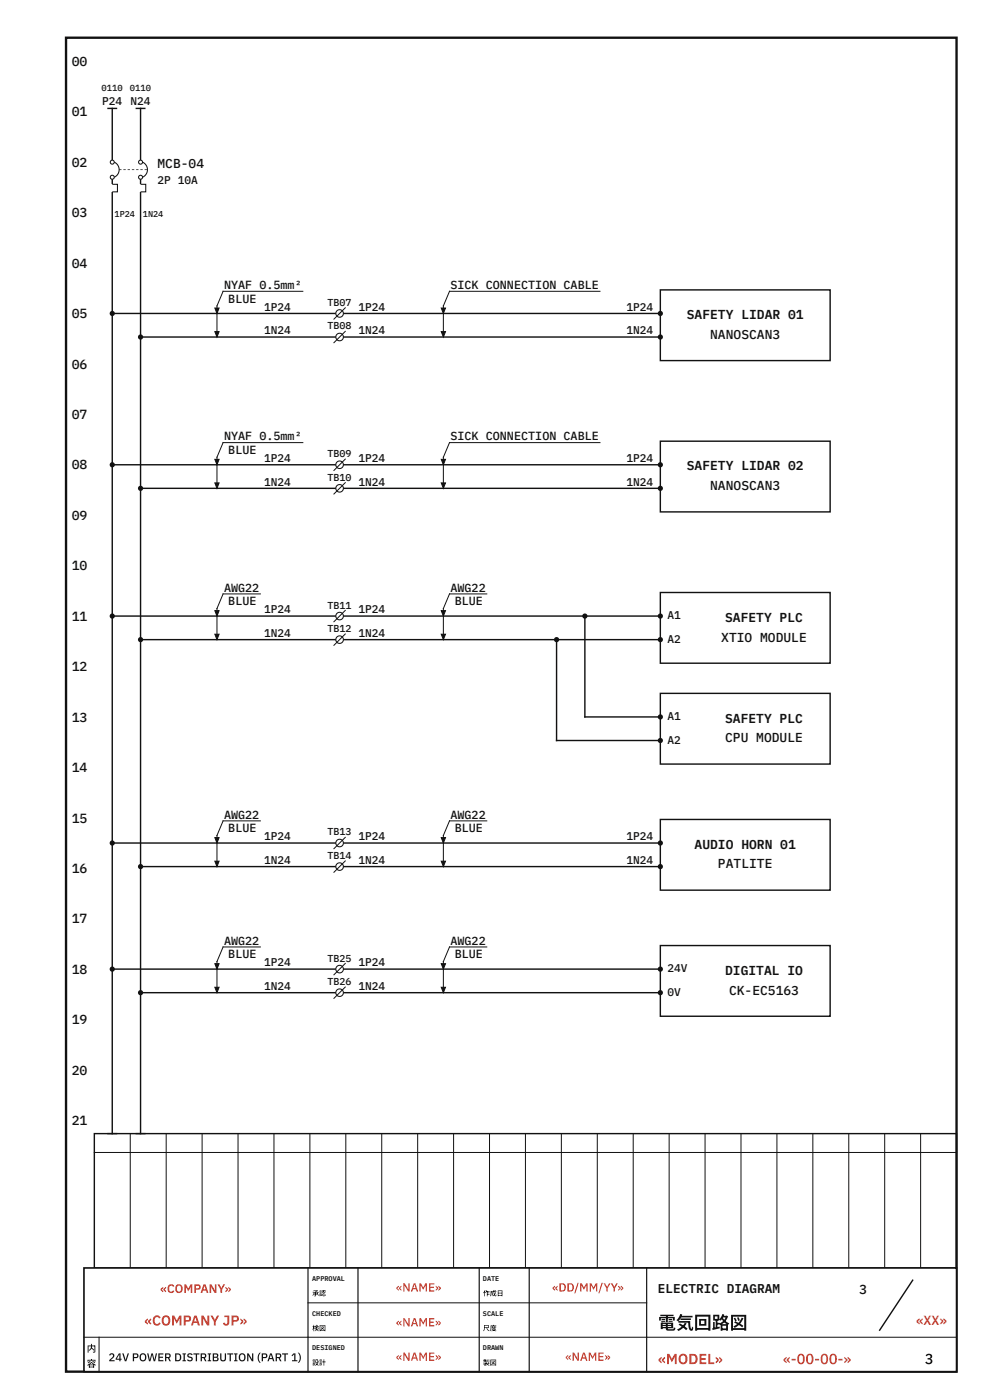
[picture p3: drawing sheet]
<svg xmlns="http://www.w3.org/2000/svg" width="210mm" height="297mm" viewBox="0 0 210 297" stroke-linecap="round" stroke-linejoin="round" font-family="sans-serif">
<path d="M14 8h188.8v283h-188.8z" fill="none" stroke="#111" stroke-width=".5"/>
<path d="M20 240.5h182.8v28.5h-182.8z" fill="none" stroke="#111" stroke-width=".3"/>
<g fill="none" stroke="#111" stroke-width=".21">
<path d="M20 244.5h182.8M27.6 240.5v28.5M35.2 240.5v28.5M42.8 240.5v28.5M50.5 240.5v28.5M58.1 240.5v28.5M65.7 240.5v28.5M73.3 240.5v28.5M80.9 240.5v28.5M88.5 240.5v28.5M96.2 240.5v28.5M103.8 240.5v28.5"/>
<path d="M111.4 240.5v28.5M119 240.5v28.5M126.6 240.5v28.5M134.2 240.5v28.5M141.9 240.5v28.5M149.5 240.5v28.5M157.1 240.5v28.5M164.7 240.5v28.5M172.3 240.5v28.5M179.9 240.5v28.5M187.6 240.5v28.5M195.2 240.5v28.5"/>
</g>
<path d="M17.8 269h185v22h-185z" fill="#fff"/>
<path d="M17.8 269h185v22h-185z" fill="none" stroke="#111" stroke-width=".35"/>
<path d="M65.3 269v22M75.9 269v22M101.6 269v22M112.2 269v22M137.1 269v22" fill="none" stroke="#111" stroke-width=".25"/>
<path d="M65.3 276.4h71.8M17.8 283.7h185M21 283.7v7.3" fill="none" stroke="#111" stroke-width=".21"/>
<path d="M22.9 23h1.8M23.8 23v217.5M28.9 23h1.8M29.8 23v217.5M23.8 66.5h116.2M22.9 240.5h1.8M28.9 240.5h1.8M193.5 271.6l-7 10.6" fill="none" stroke="#111" stroke-width=".3"/>
<circle cx="23.8" cy="66.5" r=".55" fill="#111"/>
<path d="M29.8 71.5h110.2" fill="none" stroke="#111" stroke-width=".3"/>
<circle cx="29.8" cy="71.5" r=".55" fill="#111"/>
<path d="M140 61.5h36v15h-36z" fill="#fff"/>
<path d="M140 61.5h36v15h-36z" fill="none" stroke="#111" stroke-width=".3"/>
<g fill="#111">
<circle cx="140" cy="66.5" r=".55"/>
<circle cx="140" cy="71.5" r=".55"/>
</g>
<path d="M23.8 98.6h116.2" fill="none" stroke="#111" stroke-width=".3"/>
<circle cx="23.8" cy="98.6" r=".55" fill="#111"/>
<path d="M29.8 103.6h110.2" fill="none" stroke="#111" stroke-width=".3"/>
<circle cx="29.8" cy="103.6" r=".55" fill="#111"/>
<path d="M140 93.6h36v15h-36z" fill="#fff"/>
<path d="M140 93.6h36v15h-36z" fill="none" stroke="#111" stroke-width=".3"/>
<g fill="#111">
<circle cx="140" cy="98.6" r=".55"/>
<circle cx="140" cy="103.6" r=".55"/>
</g>
<path d="M23.8 130.7h116.2" fill="none" stroke="#111" stroke-width=".3"/>
<circle cx="23.8" cy="130.7" r=".55" fill="#111"/>
<path d="M29.8 135.7h110.2" fill="none" stroke="#111" stroke-width=".3"/>
<circle cx="29.8" cy="135.7" r=".55" fill="#111"/>
<path d="M140 125.7h36v15h-36z" fill="#fff"/>
<path d="M140 125.7h36v15h-36z" fill="none" stroke="#111" stroke-width=".3"/>
<g fill="#111">
<circle cx="140" cy="130.7" r=".55"/>
<circle cx="140" cy="135.7" r=".55"/>
</g>
<path d="M23.8 178.8h116.2" fill="none" stroke="#111" stroke-width=".3"/>
<circle cx="23.8" cy="178.8" r=".55" fill="#111"/>
<path d="M29.8 183.8h110.2" fill="none" stroke="#111" stroke-width=".3"/>
<circle cx="29.8" cy="183.8" r=".55" fill="#111"/>
<path d="M140 173.8h36v15h-36z" fill="#fff"/>
<path d="M140 173.8h36v15h-36z" fill="none" stroke="#111" stroke-width=".3"/>
<g fill="#111">
<circle cx="140" cy="178.8" r=".55"/>
<circle cx="140" cy="183.8" r=".55"/>
</g>
<path d="M23.8 205.6h116.2" fill="none" stroke="#111" stroke-width=".3"/>
<circle cx="23.8" cy="205.6" r=".55" fill="#111"/>
<path d="M29.8 210.6h110.2" fill="none" stroke="#111" stroke-width=".3"/>
<circle cx="29.8" cy="210.6" r=".55" fill="#111"/>
<path d="M140 200.6h36v15h-36z" fill="#fff"/>
<path d="M140 200.6h36v15h-36z" fill="none" stroke="#111" stroke-width=".3"/>
<g fill="#111">
<circle cx="140" cy="205.6" r=".55"/>
<circle cx="140" cy="210.6" r=".55"/>
</g>
<path d="M124 130.7v21.4" fill="none" stroke="#111" stroke-width=".3"/>
<circle cx="124" cy="130.7" r=".55" fill="#111"/>
<path d="M118 135.7v21.4" fill="none" stroke="#111" stroke-width=".3"/>
<circle cx="118" cy="135.7" r=".55" fill="#111"/>
<path d="M118 157.1h22M124 152.1h16" fill="none" stroke="#111" stroke-width=".3"/>
<path d="M140 147.1h36v15h-36z" fill="#fff"/>
<path d="M140 147.1h36v15h-36z" fill="none" stroke="#111" stroke-width=".3"/>
<g fill="#111">
<circle cx="140" cy="152.1" r=".55"/>
<circle cx="140" cy="157.1" r=".55"/>
</g>
<g fill="#fff">
<path d="M23.3 34h1v4h-1z"/>
<circle cx="23.8" cy="34.4" r=".42"/>
</g>
<circle cx="23.8" cy="34.4" r=".42" fill="none" stroke="#111" stroke-width=".22"/>
<circle cx="23.8" cy="37.6" r=".42" fill="#fff"/>
<g fill="none" stroke="#111" stroke-width=".22">
<path d="M24.2 34.4a1.75 1.75 0 0 1 1.1 1.6 1.75 1.75 0 0 1-1.1 1.6"/>
<circle cx="23.8" cy="37.6" r=".42"/>
</g>
<path d="M23.4 39.1h.8v1.6h-.8z" fill="#fff"/>
<path d="M23.8 39.1h1.1v1.6h-1.1" fill="none" stroke="#111" stroke-width=".22"/>
<g fill="#fff">
<path d="M29.3 34h1v4h-1z"/>
<circle cx="29.8" cy="34.4" r=".42"/>
</g>
<circle cx="29.8" cy="34.4" r=".42" fill="none" stroke="#111" stroke-width=".22"/>
<circle cx="29.8" cy="37.6" r=".42" fill="#fff"/>
<g fill="none" stroke="#111" stroke-width=".22">
<path d="M30.2 34.4a1.75 1.75 0 0 1 1.1 1.6 1.75 1.75 0 0 1-1.1 1.6"/>
<circle cx="29.8" cy="37.6" r=".42"/>
</g>
<path d="M29.4 39.1h.8v1.6h-.8z" fill="#fff"/>
<path d="M29.8 39.1h1.1v1.6h-1.1" fill="none" stroke="#111" stroke-width=".22"/>
<path d="M25.3 35.9h.5v.2h-.5zM26.2 35.9h.5v.2h-.5zM27.1 35.9h.5v.2h-.5zM28 35.9h.5v.2h-.5zM28.9 35.9h.5v.2h-.5zM29.8 35.9h.5v.2h-.5zM30.7 35.9h.5v.2h-.5z" fill="#111"/>
<path d="M46 64.9v5.7" fill="none" stroke="#111" stroke-width=".21"/>
<path d="M45.5 65.4h.9l-.4 1.1z" fill="#111"/>
<path d="M45.5 65.4h.9l-.4 1.1z" fill="none" stroke="#111" stroke-width=".21"/>
<path d="M45.5 70.4h.9l-.4 1.1z" fill="#111"/>
<path d="M45.5 70.4h.9l-.4 1.1zM64.2 61.8h-16.9l-1.3 3.1M94 64.9v5.7" fill="none" stroke="#111" stroke-width=".21"/>
<path d="M93.5 65.4h.9l-.4 1.1z" fill="#111"/>
<path d="M93.5 65.4h.9l-.4 1.1z" fill="none" stroke="#111" stroke-width=".21"/>
<path d="M93.5 70.4h.9l-.4 1.1z" fill="#111"/>
<path d="M93.5 70.4h.9l-.4 1.1zM127.2 61.8h-31.9l-1.3 3.1" fill="none" stroke="#111" stroke-width=".21"/>
<circle cx="72" cy="66.5" r=".8" fill="#fff"/>
<circle cx="72" cy="66.5" r=".8" fill="none" stroke="#111" stroke-width=".22"/>
<path d="M73.2 65.3l-2.4 2.4" fill="none" stroke="#111" stroke-width=".21"/>
<circle cx="72" cy="71.5" r=".8" fill="#fff"/>
<circle cx="72" cy="71.5" r=".8" fill="none" stroke="#111" stroke-width=".22"/>
<path d="M73.2 70.3l-2.4 2.4M46 97v5.7" fill="none" stroke="#111" stroke-width=".21"/>
<path d="M45.5 97.5h.9l-.4 1.1z" fill="#111"/>
<path d="M45.5 97.5h.9l-.4 1.1z" fill="none" stroke="#111" stroke-width=".21"/>
<path d="M45.5 102.5h.9l-.4 1.1z" fill="#111"/>
<path d="M64.2 93.9h-16.9l-1.3 3.1M94 97v5.7M45.5 102.5h.9l-.4 1.1z" fill="none" stroke="#111" stroke-width=".21"/>
<path d="M93.5 97.5h.9l-.4 1.1z" fill="#111"/>
<path d="M93.5 97.5h.9l-.4 1.1z" fill="none" stroke="#111" stroke-width=".21"/>
<path d="M93.5 102.5h.9l-.4 1.1z" fill="#111"/>
<path d="M127.2 93.9h-31.9l-1.3 3.1M93.5 102.5h.9l-.4 1.1z" fill="none" stroke="#111" stroke-width=".21"/>
<circle cx="72" cy="98.6" r=".8" fill="#fff"/>
<circle cx="72" cy="98.6" r=".8" fill="none" stroke="#111" stroke-width=".22"/>
<path d="M73.2 97.4l-2.4 2.4" fill="none" stroke="#111" stroke-width=".21"/>
<circle cx="72" cy="103.6" r=".8" fill="#fff"/>
<circle cx="72" cy="103.6" r=".8" fill="none" stroke="#111" stroke-width=".22"/>
<path d="M73.2 102.4l-2.4 2.4M46 129.1v5.7" fill="none" stroke="#111" stroke-width=".21"/>
<path d="M45.5 129.5h.9l-.4 1.2z" fill="#111"/>
<path d="M45.5 129.5h.9l-.4 1.2z" fill="none" stroke="#111" stroke-width=".21"/>
<path d="M45.5 134.5h.9l-.4 1.2z" fill="#111"/>
<path d="M45.5 134.5h.9l-.4 1.2zM55.2 126h-7.9l-1.3 3.1M94 129.1v5.7" fill="none" stroke="#111" stroke-width=".21"/>
<path d="M93.5 129.5h.9l-.4 1.2z" fill="#111"/>
<path d="M93.5 129.5h.9l-.4 1.2z" fill="none" stroke="#111" stroke-width=".21"/>
<path d="M93.5 134.5h.9l-.4 1.2z" fill="#111"/>
<path d="M93.5 134.5h.9l-.4 1.2zM103.2 126h-7.9l-1.3 3.1" fill="none" stroke="#111" stroke-width=".21"/>
<circle cx="72" cy="130.7" r=".8" fill="#fff"/>
<circle cx="72" cy="130.7" r=".8" fill="none" stroke="#111" stroke-width=".22"/>
<path d="M73.2 129.5l-2.4 2.4" fill="none" stroke="#111" stroke-width=".21"/>
<circle cx="72" cy="135.7" r=".8" fill="#fff"/>
<circle cx="72" cy="135.7" r=".8" fill="none" stroke="#111" stroke-width=".22"/>
<path d="M73.2 134.5l-2.4 2.4M46 177.2v5.7" fill="none" stroke="#111" stroke-width=".21"/>
<path d="M45.5 177.7h.9l-.4 1.1z" fill="#111"/>
<path d="M45.5 177.7h.9l-.4 1.1z" fill="none" stroke="#111" stroke-width=".21"/>
<path d="M45.5 182.7h.9l-.4 1.1z" fill="#111"/>
<path d="M55.2 174.1h-7.9l-1.3 3.1M94 177.2v5.7M45.5 182.7h.9l-.4 1.1z" fill="none" stroke="#111" stroke-width=".21"/>
<path d="M93.5 177.7h.9l-.4 1.1z" fill="#111"/>
<path d="M93.5 177.7h.9l-.4 1.1z" fill="none" stroke="#111" stroke-width=".21"/>
<path d="M93.5 182.7h.9l-.4 1.1z" fill="#111"/>
<path d="M103.2 174.1h-7.9l-1.3 3.1M93.5 182.7h.9l-.4 1.1z" fill="none" stroke="#111" stroke-width=".21"/>
<circle cx="72" cy="178.8" r=".8" fill="#fff"/>
<circle cx="72" cy="178.8" r=".8" fill="none" stroke="#111" stroke-width=".22"/>
<path d="M73.2 177.6l-2.4 2.4" fill="none" stroke="#111" stroke-width=".21"/>
<circle cx="72" cy="183.8" r=".8" fill="#fff"/>
<circle cx="72" cy="183.8" r=".8" fill="none" stroke="#111" stroke-width=".22"/>
<path d="M73.2 182.6l-2.4 2.4M46 204v5.7" fill="none" stroke="#111" stroke-width=".21"/>
<path d="M45.5 204.4h.9l-.4 1.2z" fill="#111"/>
<path d="M45.5 204.4h.9l-.4 1.2z" fill="none" stroke="#111" stroke-width=".21"/>
<path d="M45.5 209.4h.9l-.4 1.2z" fill="#111"/>
<path d="M45.5 209.4h.9l-.4 1.2zM55.2 200.9h-7.9l-1.3 3.1M94 204v5.7" fill="none" stroke="#111" stroke-width=".21"/>
<path d="M93.5 204.4h.9l-.4 1.2z" fill="#111"/>
<path d="M93.5 204.4h.9l-.4 1.2z" fill="none" stroke="#111" stroke-width=".21"/>
<path d="M93.5 209.4h.9l-.4 1.2z" fill="#111"/>
<path d="M93.5 209.4h.9l-.4 1.2zM103.2 200.9h-7.9l-1.3 3.1" fill="none" stroke="#111" stroke-width=".21"/>
<circle cx="72" cy="205.6" r=".8" fill="#fff"/>
<circle cx="72" cy="205.6" r=".8" fill="none" stroke="#111" stroke-width=".22"/>
<path d="M73.2 204.4l-2.4 2.4" fill="none" stroke="#111" stroke-width=".21"/>
<circle cx="72" cy="210.6" r=".8" fill="#fff"/>
<circle cx="72" cy="210.6" r=".8" fill="none" stroke="#111" stroke-width=".22"/>
<path d="M73.2 209.4l-2.4 2.4" fill="none" stroke="#111" stroke-width=".21"/>
<text font-size="3.8" fill="#111" x="139.5" y="282">電気回路図</text>
<g font-size="3.1" fill="#c0392b">
<text x="139.5" y="289.4">«MODEL»</text>
<text x="166" y="289.4">«-00-00-»</text>
</g>
<text font-size="3.1" fill="#111" x="196.1" y="289.4">3</text>
<text font-size="3" fill="#c0392b" x="30.6" y="281.2">«COMPANY JP»</text>
<g font-size="2.8" fill="#111">
<text x="15.2" y="14">00</text>
<text x="15.2" y="24.7">01</text>
<text x="15.2" y="35.4">02</text>
<text x="15.2" y="46.1">03</text>
<text x="15.2" y="56.8">04</text>
<text x="15.2" y="67.5">05</text>
<text x="15.2" y="78.2">06</text>
<text x="15.2" y="88.9">07</text>
<text x="15.2" y="99.6">08</text>
<text x="15.2" y="110.3">09</text>
<text x="15.2" y="121">10</text>
<text x="15.2" y="131.7">11</text>
<text x="15.2" y="142.4">12</text>
<text x="15.2" y="153.1">13</text>
<text x="15.2" y="163.8">14</text>
<text x="15.2" y="174.5">15</text>
<text x="15.2" y="185.2">16</text>
<text x="15.2" y="195.9">17</text>
<text x="15.2" y="206.6">18</text>
<text x="15.2" y="217.3">19</text>
<text x="15.2" y="228">20</text>
<text x="15.2" y="238.7">21</text>
<text x="182.2" y="274.6">3</text>
</g>
<text font-size="2.8" fill="#c0392b" x="194.1" y="281">«XX»</text>
<g font-size="2.7" fill="#111">
<text x="33.4" y="35.6">MCB-04</text>
<text x="145.6" y="67.7">SAFETY LIDAR 01</text>
<text x="150.6" y="71.9">NANOSCAN3</text>
<text x="145.6" y="99.8">SAFETY LIDAR 02</text>
<text x="150.6" y="104">NANOSCAN3</text>
<text x="153.7" y="131.9">SAFETY PLC</text>
<text x="152.9" y="136.1">XTIO MODULE</text>
<text x="153.7" y="153.3">SAFETY PLC</text>
<text x="153.7" y="157.5">CPU MODULE</text>
<text x="147.3" y="180">AUDIO HORN 01</text>
<text x="152.2" y="184.2">PATLITE</text>
<text x="153.7" y="206.8">DIGITAL IO</text>
<text x="154.6" y="211">CK-EC5163</text>
<text x="139.5" y="274.3">ELECTRIC DIAGRAM</text>
</g>
<text font-size="2.6" fill="#c0392b" x="34" y="274.3">«COMPANY»</text>
<g font-size="2.5" fill="#111">
<text x="47.5" y="61.3">NYAF 0.5mm²</text>
<text x="48.4" y="64.2">BLUE</text>
<text x="95.5" y="61.3">SICK CONNECTION CABLE</text>
<text x="47.5" y="93.4">NYAF 0.5mm²</text>
<text x="95.5" y="93.4">SICK CONNECTION CABLE</text>
<text x="48.4" y="96.3">BLUE</text>
<text x="47.5" y="125.5">AWG22</text>
<text x="95.5" y="125.5">AWG22</text>
<text x="48.4" y="128.4">BLUE</text>
<text x="96.4" y="128.4">BLUE</text>
<text x="47.5" y="173.6">AWG22</text>
<text x="95.5" y="173.6">AWG22</text>
<text x="48.4" y="176.5">BLUE</text>
<text x="96.4" y="176.5">BLUE</text>
<text x="47.5" y="200.4">AWG22</text>
<text x="48.4" y="203.3">BLUE</text>
<text x="95.5" y="200.4">AWG22</text>
<text x="96.4" y="203.3">BLUE</text>
</g>
<g font-size="2.5" fill="#c0392b">
<text x="83.9" y="274">«NAME»</text>
<text x="117.1" y="274">«DD/MM/YY»</text>
<text x="83.9" y="281.4">«NAME»</text>
<text x="83.9" y="288.7">«NAME»</text>
<text x="119.8" y="288.7">«NAME»</text>
</g>
<g font-size="2.4" fill="#111">
<text x="21.7" y="22.2">P24</text>
<text x="27.7" y="22.2">N24</text>
<text x="33.4" y="39">2P 10A</text>
<text x="56" y="65.9">1P24</text>
<text x="76" y="65.9">1P24</text>
<text x="132.8" y="65.9">1P24</text>
<text x="56" y="70.9">1N24</text>
<text x="76" y="70.9">1N24</text>
<text x="132.8" y="70.9">1N24</text>
<text x="56" y="98">1P24</text>
<text x="76" y="98">1P24</text>
<text x="132.8" y="98">1P24</text>
<text x="56" y="103">1N24</text>
<text x="76" y="103">1N24</text>
<text x="132.8" y="103">1N24</text>
<text x="56" y="130.1">1P24</text>
<text x="76" y="130.1">1P24</text>
<text x="141.5" y="131.4">A1</text>
<text x="56" y="135.1">1N24</text>
<text x="76" y="135.1">1N24</text>
<text x="141.5" y="136.4">A2</text>
<text x="141.5" y="152.8">A1</text>
<text x="141.5" y="157.8">A2</text>
<text x="56" y="178.2">1P24</text>
<text x="76" y="178.2">1P24</text>
<text x="132.8" y="178.2">1P24</text>
<text x="56" y="183.2">1N24</text>
<text x="76" y="183.2">1N24</text>
<text x="132.8" y="183.2">1N24</text>
<text x="56" y="205">1P24</text>
<text x="56" y="210">1N24</text>
<text x="76" y="205">1P24</text>
<text x="76" y="210">1N24</text>
<text x="141.5" y="206.3">24V</text>
<text x="141.5" y="211.3">0V</text>
<text x="23" y="288.8">24V POWER DISTRIBUTION (PART 1)</text>
</g>
<g font-size="2.1" fill="#111">
<text x="69.4" y="64.9">TB07</text>
<text x="69.4" y="69.9">TB08</text>
<text x="69.4" y="97">TB09</text>
<text x="69.4" y="102">TB10</text>
<text x="69.4" y="129.1">TB11</text>
<text x="69.4" y="134.1">TB12</text>
<text x="69.4" y="177.2">TB13</text>
<text x="69.4" y="182.2">TB14</text>
<text x="69.4" y="204">TB25</text>
<text x="69.4" y="209">TB26</text>
</g>
<g font-size="2" fill="#111">
<text x="18.4" y="286.8">内</text>
<text x="18.4" y="290">容</text>
</g>
<g font-size="1.9" fill="#111">
<text x="21.5" y="19.4">0110</text>
<text x="27.5" y="19.4">0110</text>
</g>
<g font-size="1.8" fill="#111">
<text x="24.3" y="46.1">1P24</text>
<text x="30.3" y="46.1">1N24</text>
</g>
<g font-size="1.4" fill="#111">
<text x="66.2" y="271.8">APPROVAL</text>
<text x="66.2" y="274.9">承認</text>
<text x="102.4" y="271.8">DATE</text>
<text x="102.4" y="274.9">作成日</text>
<text x="66.2" y="279.2">CHECKED</text>
<text x="102.4" y="279.2">SCALE</text>
<text x="66.2" y="282.3">検図</text>
<text x="66.2" y="286.5">DESIGNED</text>
<text x="102.4" y="282.3">尺度</text>
<text x="102.4" y="286.5">DRAWN</text>
<text x="66.2" y="289.6">設計</text>
<text x="102.4" y="289.6">製図</text>
</g>
</svg>
